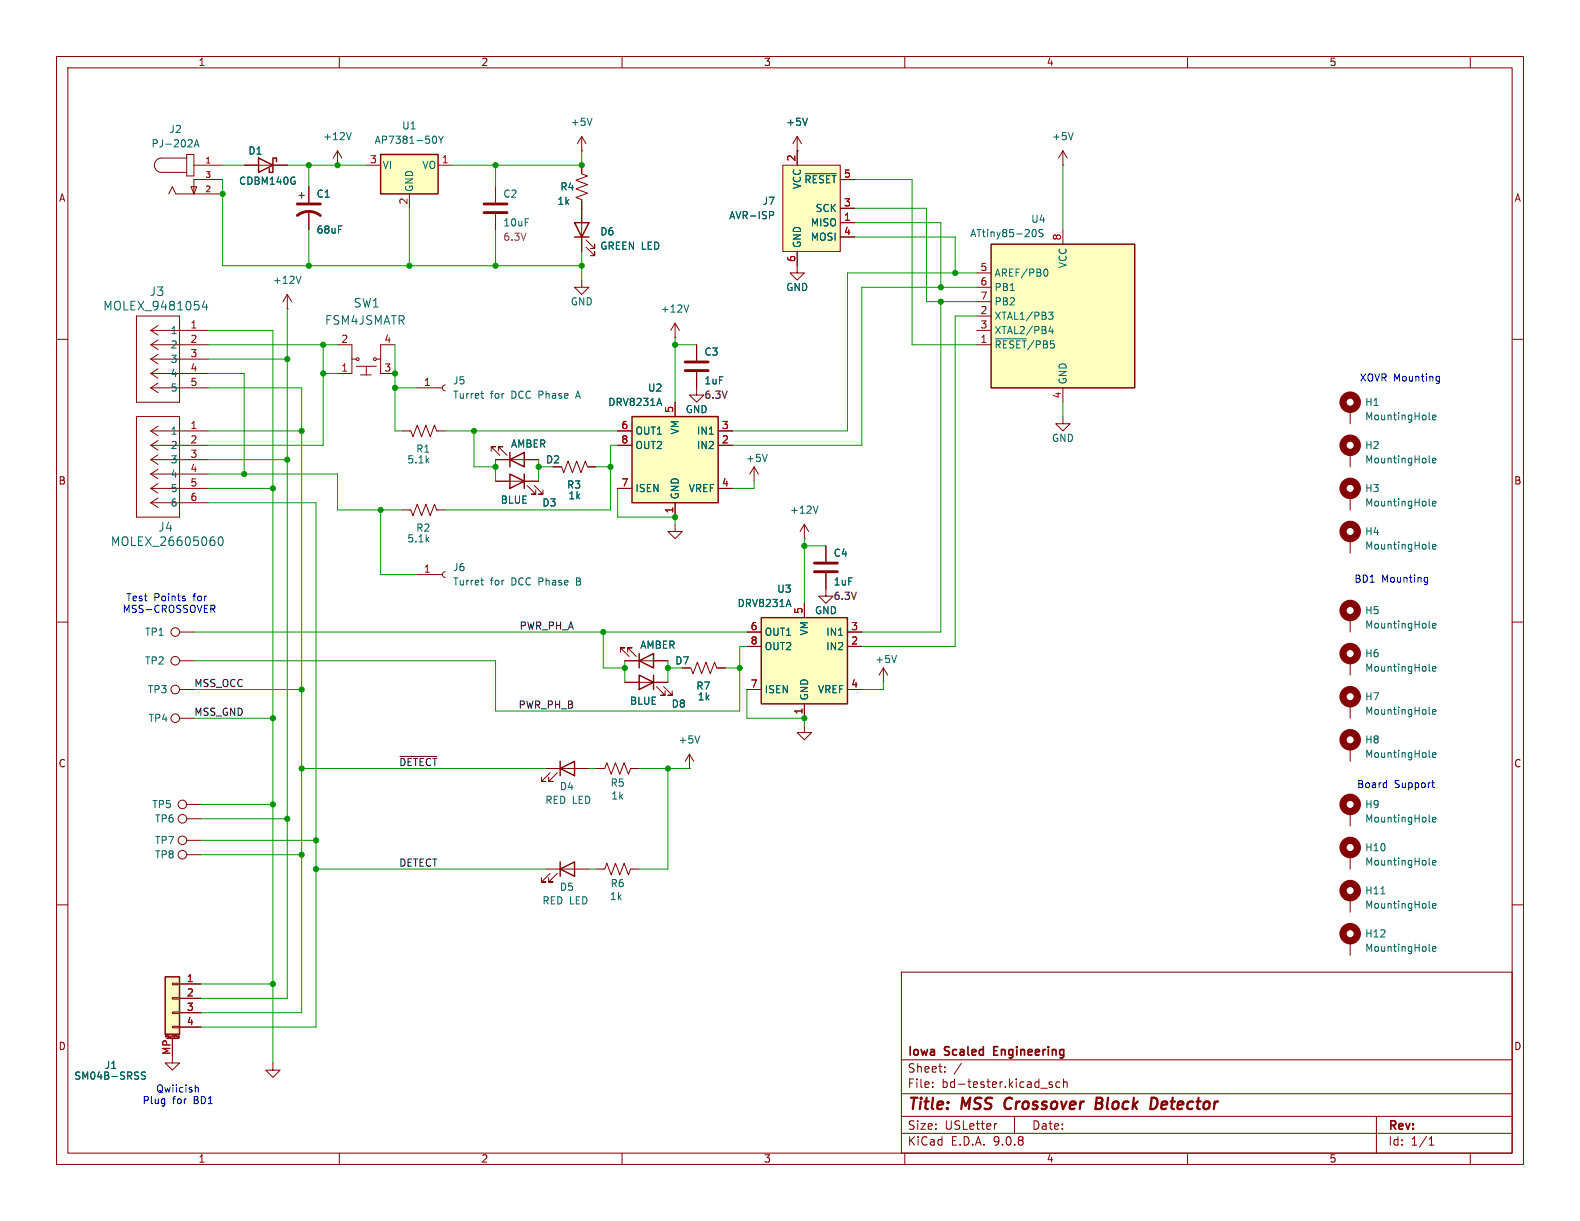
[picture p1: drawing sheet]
<svg xmlns="http://www.w3.org/2000/svg" width="279mm" height="216mm" viewBox="0 0 279 216" stroke-linecap="round" stroke-linejoin="round" font-family="sans-serif">
<g fill="none" stroke="#840000" stroke-width=".18">
<path d="M10 10h259.4v195.9h-259.4zM12 12h255.4v191.9h-255.4zM60 10v2M110 10v2M160 10v2M210 10v2M260 10v2M10 60h2M267.4 60h2M10 110h2M267.4 110h2M10 160h2"/>
<path d="M159.4 171.9h108v32h-108zM267.4 160h2M159.4 197.4h108M159.4 193.4h108M159.4 187.4h108M164.9 192.1v.2M164.9 191.4v.1M167.1 189.4v.2M167.1 188.7v.1M170 188l-1.3 1.9M176.3 198.7l-.3 .1M179.4 197.4v3"/>
<path d="M184.1 192.4h1.1M186.1 191.4l-.4-.1-.2 .2 .1 .2 .5 .2v.3h-.6M187.4 191.4l-.4-.1-.3 .3v.4l.2 .2h.5M188.1 191.4l.2-.1 .3 .1 .1 .9M188.1 190.8v1.5M243.4 197.4v6.5M60 203.9v2M110 203.9v2M159.4 200.4h108M160 203.9v2M210 203.9v2M252.7 202.5h.9"/>
<path d="M252.7 201.4l.4-.4v1.5M260 203.9v2"/>
</g>
<path d="M177.9 194.4a1.27 1.27 0 0 0 0 1.6M193.8 195.1h.7M194.5 195.1l.3 .1M194.6 194.1h-.7l-.2 2 1-.1M194.7 195l-.2 .1M204.1 194.1a1.11 1.11 0 0 1 .1 1.9" fill="none" stroke="#840000" stroke-width=".4"/>
<path d="M175.7 185.8h.5M176.5 185.1h-.8v1.5h.8" fill="none" stroke="#840000" stroke-width=".3"/>
<path d="M67.3 27.3h10.2v7h-10.2z" fill="#ffffc2"/>
<path d="M67.3 27.3h10.2v7h-10.2zM101.6 39.4h2.5l-1.2 2.5zM101.6 41.9h2.5" fill="none" stroke="#840000" stroke-width=".25"/>
<path d="M64.8 29.2h2.5M72.4 34.3v2.5M77.5 29.2h2.5M102.9 26.7h.1M102.9 24.1v2.6M102.9 36.8v7.7M102.9 24.1l-.8 1.3M102.9 24.1l.7 1.3M103.6 43.7l1.6 1.5v-.7v.7h-.8M103.6 42.4l1.6 1.5v-.7v.7h-.8" fill="none" stroke="#840000" stroke-width=".18"/>
<path d="M76.7 24.1h.1a.68 .68 0 0 1 .4 .6 .68 .68 0 0 1-.4 .6h-.1M77.6 24.1l.4 .6M78 24.7v.6M78.4 24.1l-.4 .6M104.7 20.9l-.4 1.3" fill="none" stroke="#006464" stroke-width=".18"/>
<path d="M138.4 29.2h10.2v15.3h-10.2z" fill="#ffffc2"/>
<g fill="none" stroke="#840000" stroke-width=".18">
<path d="M43.2 29.2h7.6M52.8 34.5h1M53.3 34v1.1M54.6 33v2.8M54.6 37.3v3.3M59.7 29.2h.1M59.7 26.7l-.8 1.2M59.7 26.7l.8 1.2M59.7 26.7v2.5M138.4 29.2h10.2v15.3h-10.2zM141 26.7h.1M141 24.1v5.1"/>
<path d="M141 24.1l-.8 1.3M141 24.1l.7 1.3M148.6 31.8h2.5M148.6 36.8h2.5M148.6 39.4h2.5M24.1 55.9h7.6v15.2h-7.6zM26.7 58.4h10.1M26.7 58.4l1.2 .9M27.9 57.6l-1.2 .8M50.8 54.6h.1M50.8 52.1l-.8 1.2M50.8 52.1l.8 1.2"/>
<path d="M50.8 52.1v2.5M119.4 59.7h.1M119.4 57.2l-.8 1.2M119.4 57.2l.7 1.2M119.4 57.2v2.5M141 44.5v2.5M148.6 41.9h2.5M26.7 61h10.1M26.7 61l1.2 .8M26.7 63.5h10.1M26.7 63.5l1.2 .8M26.7 66h10.1"/>
<path d="M26.7 66l1.2 .9M26.7 68.6h10.1M26.7 68.6l1.2 .8M27.9 60.1l-1.2 .9M27.9 62.7l-1.2 .8M27.9 65.2l-1.2 .8M27.9 67.7l-1.2 .9M59.7 61h2.5v5h-2.5M62.2 63.5h.8M63 64.8h3.5M63.8 66.3h1.9M64.8 64.8v1.5"/>
<path d="M66.5 63.5h.8M69.8 61h-2.5v5h2.5M123.2 65.8v4.1h1.3l-1.3 1.2-1.3-1.2h1.3M123.2 61v2.8M119.4 92.7v1.3h1.2l-1.2 1.3-1.3-1.3h1.3M133.3 82.6l-.7 1.2M133.3 82.6l.8 1.2M133.3 82.6v2.5M142.2 95.3h.1M142.2 92.7l-.7 1.3M142.2 92.7l.8 1.3M142.2 92.7v2.6"/>
<path d="M146 96.5v2.8M146 101.3v2.8"/>
<circle cx="63.2" cy="63.5" r=".25"/>
<circle cx="66.3" cy="63.5" r=".25"/>
</g>
<path d="M62.1 23.4l-.4 1.3M136.1 37.4h.5l.2 .3-.1 .3-.6 .1M142.4 30.7h5.5M142.8 20.9l-.4 1.3M36.2 53.2l-.4 1.1h.9M36.5 53.8v1M53.2 48.8l-.4 1.3M121.8 53.9l-.4 1.3M135.7 80.3l-.5 1.3M144.7 89.5l-.5 1.2" fill="none" stroke="#006464" stroke-width=".18"/>
<path d="M45.7 27.9l2.6 1.3-2.6 1.3zM48.9 28.6v-.7h-.6v2.6h-.7v-.7" fill="none" stroke="#840000" stroke-width=".25"/>
<path d="M52.6 38.1a3.3 3.3 0 0 1 4 0M52.6 36.1h4M121.2 64h4M121.2 65.5h4M144 99.6h4.1M144 101.1h4.1" fill="none" stroke="#840000" stroke-width=".51"/>
<path d="M111.8 73.7h15.2v15.2h-15.2z" fill="#ffffc2"/>
<path d="M111.8 73.7h15.2v15.2h-15.2zM90.2 83.8l2.5 1.3-2.5 1.3zM90.2 81.3l2.5-1.3v2.6zM90.2 80v2.6M92.7 83.8v2.6" fill="none" stroke="#840000" stroke-width=".25"/>
<g fill="none" stroke="#840000" stroke-width=".18">
<path d="M188 29.2h.1M188 26.7l-.8 1.2M188 26.7l.7 1.2M188 26.7v2.5M86.9 79.8v-.8h.7h-.7l1.5 1.5M88.1 79.8v-.8h.8h-.8l1.6 1.5M109.2 76.2h2.6M109.2 78.7h2.6M119.4 71.1v2.6M127 76.2h2.5M127 78.7h2.5M87.6 85.1h7.6"/>
<path d="M87.6 81.3h7.6M93.2 85.9l1.5 1.5h-.7h.7v-.8M94.5 85.9l1.5 1.5h-.8h.8v-.8M99.1 82.6h.2l.4 1 .8-2.1 .7 2.1 .8-2.1 .7 2.1 .8-2.1 .4 1.1h1.5M109.2 86.4h2.6M119.4 88.9v2.5M127 86.4h2.5"/>
</g>
<path d="M189.8 23.4l-.4 1.3M116.6 70.4l.4 1.3" fill="none" stroke="#006464" stroke-width=".18"/>
<path d="M175.3 43.2h25.4v25.4h-25.4z" fill="#ffffc2"/>
<path d="M175.3 43.2h25.4v25.4h-25.4zM99.1 135.9l2.5-1.3v2.6zM99.1 134.6v2.6M99.1 153.7l2.5-1.3v2.5zM99.1 152.4v2.5" fill="none" stroke="#840000" stroke-width=".25"/>
<g fill="none" stroke="#840000" stroke-width=".18">
<path d="M172.7 48.3h2.6M172.7 50.8h2.6M172.7 53.3h2.6M172.7 55.9h2.6M172.7 58.4h2.6M188 40.6v2.6M24.1 73.7h7.6v17.7h-7.6zM26.7 76.2h10.1M26.7 76.2l1.2 .8M26.7 78.7h10.1M26.7 78.7l1.2 .9M27.9 75.4l-1.2 .8"/>
<path d="M27.9 77.9l-1.2 .8M71.1 76.2h1.5l.4 1 .8-2 .7 2 .8-2 .8 2 .7-2 .4 1h1.5M172.7 61h2.6M188 73.7v1.2h1.2l-1.2 1.3-1.3-1.3h1.3M188 68.6v2.5M238.8 72.4v2.5M26.7 81.3h10.1M26.7 81.3l1.2 .8M26.7 83.8h10.1M26.7 83.8l1.2 .9M26.7 86.4h10.1M26.7 86.4l1.2 .8"/>
<path d="M26.7 88.9h10.1M26.7 88.9l1.2 .8M27.9 80.4l-1.2 .9M27.9 83l-1.2 .8M27.9 85.5l-1.2 .9M27.9 88.1l-1.2 .8M71.1 90.2h1.5l.4 1 .8-2 .7 2 .8-2 .8 2 .7-2 .4 1h1.5M238.8 80v2.6M238.8 87.6v2.6M238.8 95.3v2.5M31.7 116.8h2.6M31.7 111.8h2.6"/>
<path d="M73.7 101.6h4.5M78.7 101.1l-.3 .1-.2 .4 .2 .4 .3 .1M156.2 118.1l-.8 1.3M156.2 118.1l.8 1.3M156.2 118.1v2.6M238.8 109.2v2.6M238.8 116.8v2.6M31.7 121.9h2.6M96.5 135.9h7.6M97.3 136.7l-1.5 1.5h.7h-.7v-.8M98.6 136.7l-1.6 1.5h.8h-.8v-.8M105.4 135.9h1.5l.4-1 .8 2 .7-2 .8 2 .8-2 .7 2 .4-1h1.5"/>
<path d="M121.9 135.9h.1M121.9 133.4l-.7 1.2M121.9 133.4l.8 1.2M121.9 133.4v2.5M238.8 124.5v2.5M238.8 132.1v2.5M96.5 153.7h7.6M97.3 154.4l-1.5 1.6h.7h-.7v-.8M98.6 154.4l-1.6 1.6h.8h-.8v-.8M105.4 153.7h1.5l.4-1 .8 2 .7-2 .8 2 .8-2 .7 2 .4-1h1.5M238.8 143.5v2.6M238.8 151.1v2.6"/>
<path d="M238.8 158.8v2.5M238.8 166.4v2.5"/>
<circle cx="31" cy="116.8" r=".76"/>
<circle cx="31" cy="111.8" r=".76"/>
<circle cx="31" cy="121.9" r=".76"/>
</g>
<g fill="none" stroke="#006464" stroke-width=".18">
<path d="M176 59.9h5.5M182.7 40.6h.1a.68 .68 0 0 1 .5 .6 .68 .68 0 0 1-.5 .7l-.1-.1M184.4 40.6h-.4l-.2 .1v.4l.5 .2 .1 .3-.2 .3-.5-.1M184.8 47.6h.1a.68 .68 0 0 1 .4 .6 .68 .68 0 0 1-.4 .6h-.1M185.4 55.2h.8l-.4 .5 .3 .1v.5l-.1 .2-.5-.1M185.8 57.7l-.3 .9h.8M186.1 58.2v.8M252.7 74.1l.2 .1M253.3 73.8l.6-.1v-.2l-.4-.1-.2 .2 .1 .6h.5M38.7 95.1l.2-.2a.83 .83 0 0 1 .6 .7 .83 .83 0 0 1-.3 .8l-.1 .1a.82 .82 0 0 1-.4-1.4zM252.7 89.3l.2 .2M252.7 96.9l.2 .2"/>
<path d="M252.7 81.7l.2 .2M253.3 89.1l.6-.2v-.2l-.4-.1-.2 .2 .1 .6h.5M253.3 81.4l.6-.1v-.2l-.4-.1-.2 .2 .1 .6h.5M253.3 96.7l.6-.1v-.3h-.4l-.2 .1 .1 .6h.5M85 102.6h.5M85.3 103.4h.2M158.5 115.9l-.4 1.3M252.7 110.9l.2 .2M252.7 118.5l.2 .2M253.3 110.6l.6-.1v-.2l-.4-.1-.2 .2 .1 .6h.5M253.3 118.3l.6-.2v-.2l-.4-.1-.2 .2 .1 .6h.5M123.7 130.1l-.4 1.3"/>
<path d="M252.7 126.1l.2 .2M252.7 133.7l.2 .2M253.3 125.9l.6-.1v-.3h-.4l-.2 .1 .1 .6h.5M253.3 133.5l.6-.1v-.3h-.4l-.2 .2 .1 .6h.5M244.2 158.1h.7M252.7 145.2l.2 .2M252.7 152.8l.2 .2M253.3 144.9l.6-.1v-.2l-.4-.1-.2 .2 .1 .6h.5M253.3 152.6l.6-.2v-.2l-.4-.1-.2 .2 .1 .6h.5M252.7 168l.2 .2M252.7 160.4l.2 .2M253.3 160.2l.6-.1v-.3h-.4l-.2 .1 .1 .6h.5"/>
<path d="M253.3 167.8l.6-.1v-.3h-.4l-.2 .2 .1 .6h.5"/>
</g>
<g fill="none" stroke="#840000" stroke-width="1.3">
<circle cx="238.8" cy="71.1" r="1.27"/>
<circle cx="238.8" cy="78.7" r="1.27"/>
<circle cx="238.8" cy="94" r="1.27"/>
<circle cx="238.8" cy="86.4" r="1.27"/>
<circle cx="238.8" cy="107.9" r="1.27"/>
<circle cx="238.8" cy="115.6" r="1.27"/>
<circle cx="238.8" cy="123.2" r="1.27"/>
<circle cx="238.8" cy="130.8" r="1.27"/>
<circle cx="238.8" cy="157.5" r="1.27"/>
<circle cx="238.8" cy="142.2" r="1.27"/>
<circle cx="238.8" cy="149.9" r="1.27"/>
<circle cx="238.8" cy="165.1" r="1.27"/>
</g>
<path d="M33.8 33h1l-.5 1.3z" fill="#ffffc2"/>
<g fill="none" stroke="#840000" stroke-width=".18">
<path d="M29.8 34.3l.7-1.3 .6 1.3h8.3M33 27.9h-4.4a1.27 1.27 0 0 0-1.3 1.3 1.27 1.27 0 0 0 1.3 1.3h4.4M33 27.3h1.3v3.8h-1.3zM33.8 33h1l-.5 1.3zM34.3 29.2h5.1M39.4 31.8h-5.1v2.5M102.9 49.5v1.3h1.2l-1.2 1.3-1.3-1.3h1.3M141 47v1.3h1.2l-1.2 1.2-1.3-1.2h1.3M73.7 68.6h4.5M78.7 68.1l-.3 .1-.2 .4 .2 .3 .3 .2M146 104.1v1.3h1.3l-1.3 1.3-1.2-1.3h1.2M30.5 186.7v1.3h1.2l-1.2 1.2-1.3-1.2h1.3"/>
<path d="M48.3 188v1.2h1.2l-1.2 1.3-1.3-1.3h1.3"/>
</g>
<path d="M34.4 26l.4-1.3 .4 1.3M34.5 25.6h.6M85 69.6h.5M85.3 70.4h.2" fill="none" stroke="#006464" stroke-width=".18"/>
<path d="M29.2 172.7h2.5v10.2h-2.5z" fill="#ffffc2"/>
<path d="M113 116.8l2.6-1.2v2.5zM113 119.4l2.6 1.3-2.6 1.2zM113 115.6v2.5M115.6 119.4v2.5M29.2 172.7h2.5v10.2h-2.5z" fill="none" stroke="#840000" stroke-width=".25"/>
<g fill="none" stroke="#840000" stroke-width=".18">
<path d="M87.6 33v2.8M87.6 37.8v2.8M102.9 29.2v1.5l1 .4-2 .8 2 .7-2 .8 2 .8-2 .7 1 .4v1.5M109.7 115.3v-.7h.8h-.8l1.6 1.5M110.5 116.8h7.6M111 115.3v-.7h.8h-.8l1.5 1.5M121.9 118.1h.3l.4 1 .7-2 .8 2 .7-2 .8 2 .8-2 .3 1h1.6M31.7 127h2.6M110.5 120.7h7.6M116.1 121.4l1.5 1.5h-.8h.8v-.7M117.3 121.4l1.6 1.5h-.8h.8v-.7M142.2 128.3v1.2h1.3l-1.3 1.3-1.2-1.3h1.2"/>
<path d="M33 144.8h2.6M33 151.1h2.6M33 148.6h2.6M33 142.2h2.6M30.5 173.9h1.2v.2h-1.2zM30.5 176.4h1.2v.3h-1.2zM30.5 178.9h1.2v.3h-1.2zM31.7 174h3.9M31.7 176.5h3.9M31.7 179.1h3.9M29.5 183.6h2M30.5 181.5h1.2v.2h-1.2z"/>
<path d="M30.5 183.6v3.1M31.5 183.5v.1M31.5 183.2v.2h.1M31.5 183.2h.1M31.6 183.2h-.1M31.6 183.2h.1M31.7 183.2v.3l-.2 .1M31.7 183.4h-.1M31.7 181.6h3.9"/>
<circle cx="31" cy="127" r=".76"/>
<circle cx="32.3" cy="151.1" r=".76"/>
<circle cx="32.3" cy="144.8" r=".76"/>
<circle cx="32.3" cy="148.6" r=".76"/>
<circle cx="32.3" cy="142.2" r=".76"/>
</g>
<path d="M25.7 189.6h-.5l-.1 .1v.3l.5 .3 .1 .3-.2 .2h-.5" fill="none" stroke="#006464" stroke-width=".18"/>
<path d="M85.6 36.1h4.1M85.6 37.6h4.1" fill="none" stroke="#840000" stroke-width=".51"/>
<path d="M134.6 109.2h15.3v15.3h-15.3z" fill="#ffffc2"/>
<path d="M134.6 109.2h15.3v15.3h-15.3z" fill="none" stroke="#840000" stroke-width=".25"/>
<g fill="none" stroke="#840000" stroke-width=".18">
<path d="M43.2 29.2h2.5M48.3 29.2h2.5M54.6 33v2.8M54.6 37.3v3.3M102.9 29.2v1.3M102.9 35.6v3.8M141 26.7h.1M141 26.7v2.5M148.6 31.8h2.5M148.6 36.8h2.5M148.6 39.4h2.5M102.9 41.9v2.6"/>
<path d="M141 44.5v2.5M148.6 41.9h2.5M109.2 76.2h2.6M109.2 78.7h2.6M119.4 71.1v2.6M123.2 61v2.8M123.2 65.8v2.8M127 76.2h2.5M127 78.7h2.5M87.6 81.3h2.6M87.6 85.1h2.6M92.7 81.3h2.5"/>
<path d="M92.7 85.1h2.5M104.1 82.6h1.3M109.2 86.4h2.6M119.4 88.9v2.5M127 86.4h2.5M146 96.5v2.8M110.5 116.8h2.5M115.6 116.8h2.5M127 118.1h1.3M132.1 111.8h2.5M132.1 114.3h2.5M142.2 106.7v2.5"/>
<path d="M146 101.3v2.8M149.9 111.8h2.5M149.9 114.3h2.5M110.5 120.7h2.5M115.6 120.7h2.5M132.1 121.9h2.5M142.2 124.5v2.5M149.9 121.9h2.5M31.7 174h3.9M31.7 176.5h3.9M31.7 179.1h3.9M30.5 183.6v3.1"/>
<path d="M31.7 181.6h3.9"/>
</g>
<path d="M136.1 37.4h.5l.2 .3-.1 .3-.6 .1M142.4 30.7h5.5M142.8 20.9l-.4 1.3M116.6 70.4l.4 1.3M139.4 106l.5 1.3M25.7 189.6h-.5l-.1 .1v.3l.5 .3 .1 .3-.2 .2h-.5" fill="none" stroke="#006464" stroke-width=".18"/>
<path d="M70.7 133.8h6.5" fill="none" stroke="#0f0f0f" stroke-width=".18"/>
<g fill="none" stroke="#009600" stroke-width=".18">
<path d="M39.4 29.2h3.8M39.4 31.8v15.2h63.5M50.8 29.2h14M54.6 29.2v3.8M72.4 36.8v10.2M87.6 29.2v3.8M102.9 26.7v2.5h-22.9M151.1 36.8h12.7v16.5h8.9M151.1 39.4h15.3v11.4M151.1 31.8h10.2v29.2h11.4M188 29.2v11.4M36.8 58.4h11.5v129.6"/>
<path d="M50.8 54.6v121.9h-15.2M54.6 40.6v6.4M87.6 40.6v6.4M102.9 44.5v5M119.4 59.7v11.4M151.1 41.9h17.8v6.4M166.4 53.3v58.5h-14M172.7 55.9h-3.8v58.4h-16.5M172.7 48.3h-22.8v27.9h-20.4M172.7 50.8h-20.3v27.9h-22.9M36.8 61h22.9M36.8 76.2h16.5"/>
<path d="M36.8 66h6.4v17.8M36.8 68.6h16.5v110.5h-17.7M36.8 63.5h14M57.1 61v17.7h-20.3M57.1 66h2.6M69.8 61v15.2h1.3M69.8 68.6h3.9M78.7 76.2h30.5M83.8 76.2v6.4h3.8M109.2 78.7h-1.3v11.5h-29.2M119.4 61h3.8M188 71.1v2.6"/>
<path d="M36.8 86.4h11.5M36.8 83.8h22.9v6.4h11.4M36.8 88.9h19.1v92.7h-20.3M36.8 81.3h14M67.3 90.2v11.4h6.4M87.6 81.3v3.8M95.2 82.6h2.6M95.2 81.3v3.8M105.4 82.6h2.5M109.2 86.4v5h10.2v1.3M133.3 85.1v1.3h-3.8M142.2 96.5h3.8"/>
<path d="M142.2 95.3v11.4M34.3 111.8h97.8M106.7 111.8v6.3h3.8M110.5 116.8v3.9M118.1 118.1h2.5M118.1 116.8v3.9M128.3 118.1h2.5M132.1 114.3h-1.3v11.4h-43.2v-8.9h-53.3M34.3 121.9h19M34.3 127h14M53.3 135.9h43.2M104.1 135.9h1.3"/>
<path d="M113 135.9h8.9M118.1 135.9v17.8h-5.1M132.1 121.9v5.1h10.1v1.3M156.2 120.7v1.2h-3.8M35.6 148.6h20.3M35.6 151.1h17.7M35.6 144.8h15.2M35.6 142.2h12.7M55.9 153.7h40.6M104.1 153.7h1.3M35.6 174h12.7"/>
</g>
<g fill="none" stroke="#0000c2" stroke-width=".18">
<path d="M254.2 66.5l.3 .1M254.5 66.5v1.1l-.1 .1-.3 .1M254.5 67.3l-.3 .1M32.6 105.8l.2 .2-.2 .2M32.6 105.4l.1 .1M37.6 107.7l.4 .6M37.8 107l.2 .3v.3l-.2 .1M252.1 102.1l.3 .1M252.4 102.1v1l-.1 .2-.3 .1M252.4 102.9h-.3M245.1 138.4l.1 .1M245.2 138v1.3"/>
<path d="M245.2 139.2l-.1 .1M253.2 138.4h.5M253.4 138v1.1l.3 .2M34.6 192.3h.4l.1 .8"/>
</g>
<g fill="#009600" stroke="#009600" stroke-width=".18">
<circle cx="48.3" cy="174" r=".46"/>
<circle cx="48.3" cy="127" r=".46"/>
<circle cx="53.3" cy="121.9" r=".46"/>
<circle cx="55.9" cy="153.7" r=".46"/>
<circle cx="83.8" cy="76.2" r=".46"/>
<circle cx="87.6" cy="47" r=".46"/>
<circle cx="102.9" cy="47" r=".46"/>
<circle cx="95.2" cy="82.6" r=".46"/>
<circle cx="107.9" cy="82.6" r=".46"/>
<circle cx="87.6" cy="82.6" r=".46"/>
<circle cx="102.9" cy="29.2" r=".46"/>
<circle cx="57.1" cy="61" r=".46"/>
<circle cx="72.4" cy="47" r=".46"/>
<circle cx="87.6" cy="29.2" r=".46"/>
<circle cx="54.6" cy="29.2" r=".46"/>
<circle cx="59.7" cy="29.2" r=".46"/>
<circle cx="54.6" cy="47" r=".46"/>
<circle cx="50.8" cy="63.5" r=".46"/>
<circle cx="57.1" cy="66" r=".46"/>
<circle cx="69.8" cy="68.6" r=".46"/>
<circle cx="69.8" cy="66" r=".46"/>
<circle cx="39.4" cy="34.3" r=".46"/>
<circle cx="43.2" cy="83.8" r=".46"/>
<circle cx="53.3" cy="76.2" r=".46"/>
<circle cx="50.8" cy="81.3" r=".46"/>
<circle cx="48.3" cy="86.4" r=".46"/>
<circle cx="50.8" cy="144.8" r=".46"/>
<circle cx="48.3" cy="142.2" r=".46"/>
<circle cx="53.3" cy="135.9" r=".46"/>
<circle cx="53.3" cy="151.1" r=".46"/>
<circle cx="55.9" cy="148.6" r=".46"/>
<circle cx="67.3" cy="90.2" r=".46"/>
<circle cx="142.2" cy="96.5" r=".46"/>
<circle cx="168.9" cy="48.3" r=".46"/>
<circle cx="119.4" cy="61" r=".46"/>
<circle cx="119.4" cy="91.4" r=".46"/>
<circle cx="166.4" cy="50.8" r=".46"/>
<circle cx="166.4" cy="53.3" r=".46"/>
<circle cx="130.8" cy="118.1" r=".46"/>
<circle cx="118.1" cy="118.1" r=".46"/>
<circle cx="110.5" cy="118.1" r=".46"/>
<circle cx="106.7" cy="111.8" r=".46"/>
<circle cx="142.2" cy="127" r=".46"/>
<circle cx="118.1" cy="135.9" r=".46"/>
</g>
<g font-size="2.8" fill="#840000">
<text x="160.4" y="196.8">Title:</text>
<text x="170.1" y="196.8">MSS</text>
<text x="178.5" y="196.8">Crossover</text>
<text x="195.4" y="196.8">Block</text>
<text x="205.9" y="196.8">Detector</text>
</g>
<g font-size="2.1" fill="#006464">
<text x="26.4" y="52.6">J3</text>
<text x="18.2" y="55.1">MOLEX_9481054</text>
<text x="57.4" y="57.6">FSM4JSMATR</text>
<text x="62.5" y="54.6">SW1</text>
<text x="27.9" y="94.2">J4</text>
<text x="19.5" y="96.7">MOLEX_26605060</text>
</g>
<g font-size="2.1" fill="#840000">
<text x="160.4" y="189.9">Sheet:</text>
<text x="160.4" y="187.1">Iowa</text>
<text x="167.1" y="187.1">Scaled</text>
<text x="176.4" y="187.1">Engineering</text>
<text x="160.4" y="192.6">File:</text>
<text x="166.5" y="192.6">bd-tester.kicad_sch</text>
<text x="160.4" y="202.8">KiCad</text>
<text x="160.4" y="200">Size:</text>
<text x="167.1" y="200">USLetter</text>
<text x="168.1" y="202.8">E.D.A.</text>
<text x="175.7" y="202.8">9.0.8</text>
<text x="182.4" y="200">Date:</text>
<text x="245.4" y="200.2">Rev:</text>
<text x="245.4" y="202.8">Id:</text>
<text x="249.5" y="202.8">1/1</text>
</g>
<g font-size="1.8" fill="#840000">
<text x="35" y="11.9">1</text>
<text x="85" y="11.9">2</text>
<text x="135" y="11.9">3</text>
<text x="185" y="11.9">4</text>
<text x="235" y="11.9">5</text>
<text x="10.3" y="35.9">A</text>
<text x="267.7" y="35.9">A</text>
<text x="10.3" y="85.9">B</text>
<text x="267.7" y="85.9">B</text>
<text x="119.3" y="117.7">D7</text>
<text x="10.3" y="135.9">C</text>
<text x="267.7" y="135.9">C</text>
<text x="10.3" y="185.9">D</text>
<text x="267.7" y="185.9">D</text>
<text x="35" y="205.8">1</text>
<text x="85" y="205.8">2</text>
<text x="135" y="205.8">3</text>
<text x="185" y="205.8">4</text>
<text x="235" y="205.8">5</text>
</g>
<g font-size="1.8" fill="#006464">
<text x="29.9" y="23.7">J2</text>
<text x="71" y="23.1">U1</text>
<text x="100.8" y="22.5">+5V</text>
<text x="138.9" y="22.5">+5V</text>
<text x="26.7" y="26.3">PJ-202A</text>
<text x="43.8" y="27.5">D1</text>
<text x="57" y="25">+12V</text>
<text x="66.2" y="25.6">AP7381-50Y</text>
<text x="185.9" y="25">+5V</text>
<text x="42.2" y="32.9">CDBM140G</text>
<text x="55.9" y="35.2">C1</text>
<text x="67.6" y="30.1">VI</text>
<text x="73.3" y="34" transform="rotate(-90 73.3 34)">GND</text>
<text x="74.6" y="30.1">VO</text>
<text x="88.9" y="35.2">C2</text>
<text x="99" y="33.9">R4</text>
<text x="141.8" y="33.5" transform="rotate(-90 141.8 33.5)">VCC</text>
<text x="142.1" y="32.6">~{RESET}</text>
<text x="55.9" y="41.5">68uF</text>
<text x="88.9" y="40.2">10uF</text>
<text x="98.5" y="36.4">1k</text>
<text x="106.1" y="41.8">D6</text>
<text x="128.8" y="39">AVR-ISP</text>
<text x="134.8" y="36.4">J7</text>
<text x="143.3" y="40.2">MISO</text>
<text x="144.1" y="37.7">SCK</text>
<text x="182.3" y="39.6">U4</text>
<text x="106.1" y="44.4">GREEN LED</text>
<text x="141.8" y="43.9" transform="rotate(-90 141.8 43.9)">GND</text>
<text x="143.3" y="42.8">MOSI</text>
<text x="171.5" y="42.1">ATtiny85-20S</text>
<text x="188.8" y="47.5" transform="rotate(-90 188.8 47.5)">VCC</text>
<text x="48.2" y="50.4">+12V</text>
<text x="138.9" y="51.7">GND</text>
<text x="175.8" y="49.1">AREF/PB0</text>
<text x="175.8" y="51.7">PB1</text>
<text x="30.1" y="59.3">1</text>
<text x="100.8" y="54.2">GND</text>
<text x="116.7" y="55.5">+12V</text>
<text x="175.8" y="54.2">PB2</text>
<text x="175.8" y="56.7">XTAL1/PB3</text>
<text x="175.8" y="59.3">XTAL2/PB4</text>
<text x="30.1" y="61.8">2</text>
<text x="30.1" y="64.4">3</text>
<text x="124.5" y="63.1">C3</text>
<text x="175.8" y="61.8">~{RESET}/PB5</text>
<text x="30.1" y="66.9">4</text>
<text x="30.1" y="69.4">5</text>
<text x="80" y="68.2">J5</text>
<text x="80" y="70.7">Turret</text>
<text x="86.7" y="70.7">for</text>
<text x="90.5" y="70.7">DCC Phase</text>
<text x="102.4" y="70.7">A</text>
<text x="107.5" y="72">DRV8231A</text>
<text x="114.5" y="69.4">U2</text>
<text x="124.5" y="68.2">1uF</text>
<text x="188.8" y="68.1" transform="rotate(-90 188.8 68.1)">GND</text>
<text x="241.3" y="72">H1</text>
<text x="30.1" y="77.1">1</text>
<text x="112.3" y="77.1">OUT1</text>
<text x="120.2" y="76.9" transform="rotate(-90 120.2 76.9)">VM</text>
<text x="121.2" y="73.3">GND</text>
<text x="123.1" y="77.1">IN1</text>
<text x="241.3" y="74.5">MountingHole</text>
<text x="30.1" y="79.6">2</text>
<text x="30.1" y="82.1">3</text>
<text x="71.9" y="82.1">5.1k</text>
<text x="73.5" y="80.2">R1</text>
<text x="90.3" y="79.3">AMBER</text>
<text x="96.4" y="82.1">D2</text>
<text x="112.3" y="79.6">OUT2</text>
<text x="123.1" y="79.6">IN2</text>
<text x="131.8" y="81.9">+5V</text>
<text x="185.9" y="78.3">GND</text>
<text x="241.3" y="79.6">H2</text>
<text x="241.3" y="82.1">MountingHole</text>
<text x="30.1" y="84.7">4</text>
<text x="30.1" y="87.2">5</text>
<text x="30.1" y="89.8">6</text>
<text x="88.4" y="89.3">BLUE</text>
<text x="95.8" y="89.8">D3</text>
<text x="100.2" y="86.6">R3</text>
<text x="100.4" y="88.5">1k</text>
<text x="112.3" y="87.2">ISEN</text>
<text x="120.2" y="88.4" transform="rotate(-90 120.2 88.4)">GND</text>
<text x="121.7" y="87.2">VREF</text>
<text x="241.3" y="87.2">H3</text>
<text x="241.3" y="89.8">MountingHole</text>
<text x="73.5" y="94.2">R2</text>
<text x="139.6" y="91">+12V</text>
<text x="241.3" y="94.8">H4</text>
<text x="71.9" y="96.1">5.1k</text>
<text x="80" y="101.2">J6</text>
<text x="147.3" y="98.7">C4</text>
<text x="241.3" y="97.4">MountingHole</text>
<text x="80" y="103.7">Turret</text>
<text x="86.7" y="103.7">for</text>
<text x="90.5" y="103.7">DCC Phase</text>
<text x="102.4" y="103.7">B</text>
<text x="130.3" y="107.5">DRV8231A</text>
<text x="137.3" y="105">U3</text>
<text x="147.3" y="103.7">1uF</text>
<text x="25.5" y="112.6">TP1</text>
<text x="135.1" y="112.6">OUT1</text>
<text x="143.1" y="112.5" transform="rotate(-90 143.1 112.5)">VM</text>
<text x="144" y="108.8">GND</text>
<text x="146" y="112.6">IN1</text>
<text x="241.3" y="108.8">H5</text>
<text x="241.3" y="111.4">MountingHole</text>
<text x="25.5" y="117.7">TP2</text>
<text x="113.1" y="114.9">AMBER</text>
<text x="135.1" y="115.2">OUT2</text>
<text x="146" y="115.2">IN2</text>
<text x="154.7" y="117.4">+5V</text>
<text x="241.3" y="116.4">H6</text>
<text x="241.3" y="119">MountingHole</text>
<text x="26" y="122.8">TP3</text>
<text x="111.3" y="124.8">BLUE</text>
<text x="118.7" y="125.3">D8</text>
<text x="123" y="122.1">R7</text>
<text x="123.3" y="124.1">1k</text>
<text x="135.1" y="122.8">ISEN</text>
<text x="143.1" y="124" transform="rotate(-90 143.1 124)">GND</text>
<text x="144.6" y="122.8">VREF</text>
<text x="241.3" y="124.1">H7</text>
<text x="26.2" y="127.9">TP4</text>
<text x="119.9" y="131.7">+5V</text>
<text x="241.3" y="126.6">MountingHole</text>
<text x="241.3" y="131.7">H8</text>
<text x="241.3" y="134.2">MountingHole</text>
<text x="26.8" y="143.1">TP5</text>
<text x="96.3" y="142.3">RED LED</text>
<text x="98.9" y="139.9">D4</text>
<text x="107.9" y="139.3">R5</text>
<text x="108" y="141.6">1k</text>
<text x="241.3" y="143.1">H9</text>
<text x="27.3" y="145.6">TP6</text>
<text x="27.3" y="149.5">TP7</text>
<text x="241.3" y="145.6">MountingHole</text>
<text x="27.3" y="152">TP8</text>
<text x="241.3" y="150.7">H10</text>
<text x="241.3" y="153.3">MountingHole</text>
<text x="95.8" y="160.1">RED LED</text>
<text x="98.9" y="157.7">D5</text>
<text x="107.7" y="159.4">1k</text>
<text x="107.9" y="157.1">R6</text>
<text x="241.3" y="158.3">H11</text>
<text x="241.3" y="160.9">MountingHole</text>
<text x="241.3" y="166">H12</text>
<text x="241.3" y="168.5">MountingHole</text>
<text x="13" y="191.1">SM04B-SRSS</text>
<text x="18.4" y="189.2">J1</text>
</g>
<g font-size="1.8" fill="#a90000">
<text x="65.3" y="29">3</text>
<text x="78" y="29">1</text>
<text x="140.7" y="28.6" transform="rotate(-90 140.7 28.6)">2</text>
<text x="149.2" y="31.5">5</text>
<text x="72.1" y="36.3" transform="rotate(-90 72.1 36.3)">2</text>
<text x="149.2" y="36.6">3</text>
<text x="149.2" y="39.1">1</text>
<text x="149.2" y="41.7">4</text>
<text x="140.7" y="46.4" transform="rotate(-90 140.7 46.4)">6</text>
<text x="187.7" y="42.6" transform="rotate(-90 187.7 42.6)">8</text>
<text x="173.3" y="48">5</text>
<text x="173.3" y="50.5">6</text>
<text x="173.3" y="53.1">7</text>
<text x="33.6" y="58.2">1</text>
<text x="173.3" y="55.6">2</text>
<text x="173.3" y="58.2">3</text>
<text x="33.6" y="60.7">2</text>
<text x="33.6" y="63.2">3</text>
<text x="33.6" y="65.8">4</text>
<text x="60.3" y="65.8">1</text>
<text x="60.3" y="60.7">2</text>
<text x="67.9" y="65.8">3</text>
<text x="67.9" y="60.7">4</text>
<text x="173.3" y="60.7">1</text>
<text x="33.6" y="68.3">5</text>
<text x="74.9" y="68.3">1</text>
<text x="187.7" y="70.6" transform="rotate(-90 187.7 70.6)">4</text>
<text x="33.6" y="75.9">1</text>
<text x="109.8" y="75.9">6</text>
<text x="119.1" y="73.1" transform="rotate(-90 119.1 73.1)">5</text>
<text x="127.6" y="75.9">3</text>
<text x="33.6" y="78.5">2</text>
<text x="33.6" y="81">3</text>
<text x="33.6" y="83.6">4</text>
<text x="109.8" y="78.5">8</text>
<text x="127.6" y="78.5">2</text>
<text x="33.6" y="86.1">5</text>
<text x="33.6" y="88.6">6</text>
<text x="109.8" y="86.1">7</text>
<text x="127.6" y="86.1">4</text>
<text x="119.1" y="90.9" transform="rotate(-90 119.1 90.9)">1</text>
<text x="74.9" y="101.3">1</text>
<text x="132.6" y="111.5">6</text>
<text x="142" y="108.7" transform="rotate(-90 142 108.7)">5</text>
<text x="150.4" y="111.5">3</text>
<text x="132.6" y="114">8</text>
<text x="150.4" y="114">2</text>
<text x="132.6" y="121.7">7</text>
<text x="150.4" y="121.7">4</text>
<text x="142" y="126.4" transform="rotate(-90 142 126.4)">1</text>
<text x="32.9" y="173.7">1</text>
<text x="32.9" y="176.3">2</text>
<text x="32.9" y="178.8">3</text>
<text x="32.9" y="181.4">4</text>
<text x="30.2" y="186.6" transform="rotate(-90 30.2 186.6)">MP</text>
</g>
<g font-size="1.8" fill="#840084">
<text x="88.9" y="42.8">6.3V</text>
<text x="124.5" y="70.7">6.3V</text>
<text x="147.3" y="106.3">6.3V</text>
</g>
<g font-size="1.8" fill="#0000c2">
<text x="240.4" y="67.7">XOVR Mounting</text>
<text x="22.2" y="106.5">Test</text>
<text x="27.2" y="106.5">Points</text>
<text x="34.3" y="106.5">for</text>
<text x="239.4" y="103.2">BD1</text>
<text x="244.3" y="103.2">Mounting</text>
<text x="21.6" y="108.6">MSS-CROSSOVER</text>
<text x="239.9" y="139.6">Board</text>
<text x="246.6" y="139.6">Support</text>
<text x="25.1" y="195.4">Plug</text>
<text x="27.5" y="193.4">Qwiicish</text>
<text x="30.5" y="195.4">for</text>
<text x="34.3" y="195.4">BD1</text>
</g>
<g font-size="1.8" fill="#0f0f0f">
<text x="91.8" y="111.4">PWR_PH_A</text>
<text x="34.3" y="121.6">MSS_OCC</text>
<text x="91.6" y="125.4">PWR_PH_B</text>
<text x="34.3" y="126.7">MSS_GND</text>
<text x="70.5" y="135.5">~{DETECT}</text>
<text x="70.5" y="153.3">DETECT</text>
</g>
<g font-size="1.4" fill="#a90000">
<text x="36.2" y="29">1</text>
<text x="36.2" y="31.5">3</text>
<text x="36.2" y="34">2</text>
</g>
<text font-size=".5" fill="#840000" x="29.1" y="183.6">Mounting</text>
</svg>
